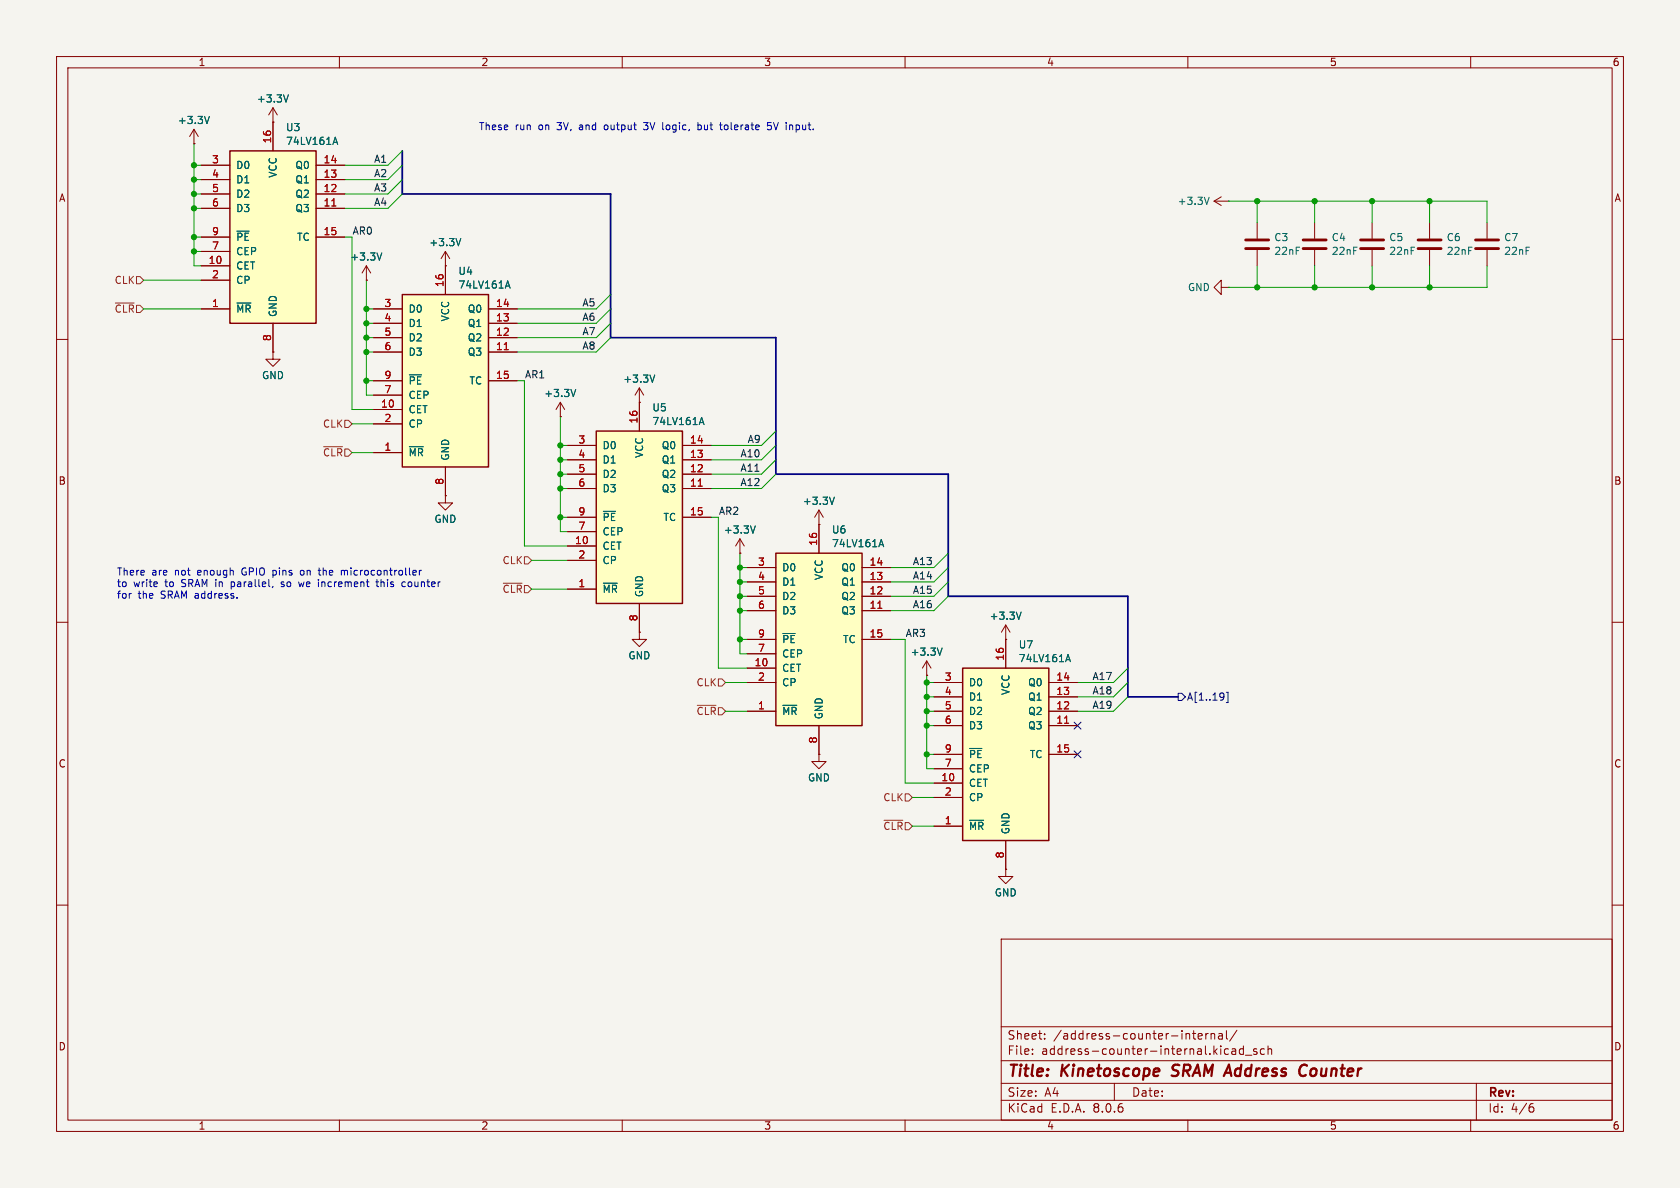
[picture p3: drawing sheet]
<svg xmlns="http://www.w3.org/2000/svg" width="297mm" height="210mm" viewBox="0 0 297 210" stroke-linecap="round" stroke-linejoin="round" font-family="sans-serif">
<path d="M0 0h297v210h-297z" fill="#f5f4ef" stroke="#f5f4ef" stroke-width=".18"/>
<g fill="none" stroke="#840000" stroke-width=".18">
<path d="M10 10h277v190h-277zM12 12h273v186h-273zM60 10v2M110 10v2M160 10v2M210 10v2M260 10v2M34.3 25.4h.1M34.3 22.9l-.8 1.2M34.3 22.9v2.5M34.3 22.9l.8 1.2M10 60h2"/>
<path d="M285 60h2M10 110h2M113 111.8v1.2h1.3l-1.3 1.3-1.2-1.3h1.2M113 111.8h.1M163.8 119.4h.1M163.8 116.8l-.7 1.3M163.8 116.8v2.6M163.8 116.8l.8 1.3M285 110h2M10 160h2M285 160h2M177 166h108v32h-108z"/>
<path d="M60 198v2M110 198v2M160 198v2M177 194.5h108M177 191.5h108M177 187.5h108M177 181.5h108M182.5 186.3v.1M182.5 185.5v.1M184.7 183.6v.1M184.7 182.8v.1M197 191.5v3"/>
<path d="M210 198v2M210.8 182.7h.6M211 182.2v1.3l.4 .2M211.8 183.2l.7-.1v-.3l-.5-.1-.2 .2 .1 .7h.6M213.2 182.7v1M213.6 182.7l-.3 .1-.1 .2M214.1 182.8l.2-.1 .4 .1v.9M214.1 182.7v1M215.5 182.8h.5l.1 .9M216.1 183.1h-.5a.29 .29 0 0 0-.2 .3 .29 .29 0 0 0 .2 .3l.5-.1M216.8 182.2v1.3l.2 .2M217.8 185.5h.6l.1 .9"/>
<path d="M218.5 185.8h-.5a.29 .29 0 0 0-.3 .3 .29 .29 0 0 0 .3 .3l.5-.1M218.7 182.1l-1.3 2M219.8 185.5l-.4-.1-.3 .3v.4l.1 .2h.6M219.8 184.9v1.5M220.2 186.5h1.1M222.2 185.5l-.4-.1-.2 .2 .1 .2 .5 .2v.3h-.6M223.5 185.5l-.4-.1-.3 .3v.4l.2 .2h.5M224.2 185.5l.2-.1 .3 .1 .1 .9M224.2 184.9v1.5M260 198v2M261 191.5v6.5M270.6 195.7h.3l.3 .3-.1 .5-.5 .1"/>
<path d="M271 195.1l-.4 .1"/>
</g>
<path d="M207.1 190.1l.3 .1M207.4 188.4l-.1 .4 .1 .2M230.5 188.2l.6 .2M230.8 190l-.4 .2" fill="none" stroke="#840000" stroke-width=".4"/>
<path d="M37 20.6l-.4 1.2M166.6 114.6l-.5 1.2" fill="none" stroke="#006464" stroke-width=".18"/>
<path d="M170.2 118.1h15.2v30.5h-15.2z" fill="#ffffc2"/>
<path d="M170.2 118.1h15.2v30.5h-15.2z" fill="none" stroke="#840000" stroke-width=".25"/>
<g fill="none" stroke="#840000" stroke-width=".18">
<path d="M48.3 19.1l-.8 1.2M48.3 19.1v2.5M48.3 19.1l.7 1.2M48.3 21.6h.1M214.6 35.6l1.3 .7M214.6 35.6h2.6M215.9 34.8l-1.3 .8M217.2 35.6h.1M215.9 50.8v-1.3l-1.3 1.3 1.3 1.3v-1.3h1.3M217.2 50.8h.1M130.8 97.8h.1M130.8 95.3l-.8 1.2"/>
<path d="M130.8 95.3v2.5M130.8 95.3l.8 1.2M177.8 113h.1M177.8 110.5v7.6M177.8 110.5l-.8 1.3M177.8 110.5l.8 1.3M144.8 133.4v1.2h1.2l-1.2 1.3-1.3-1.3h1.3M144.8 133.4h.1M165.1 138.4h5.1M165.1 128.3h5.1M165.1 125.7h5.1M165.1 123.2h5.1"/>
<path d="M165.1 120.7h5.1M165.1 133.4h5.1M165.1 135.9h5.1M185.4 128.3h5.1M185.4 125.7h5.1M185.4 123.2h5.1M185.4 120.7h5.1M185.4 133.4h5.1M165.1 146.1h5.1M165.1 141h5.1M177.8 148.6v5.1"/>
</g>
<path d="M51 16.8l-.4 1.2M213.8 34.9l-.5 1.2M133.5 93l-.4 1.2M180.5 108.2l-.4 1.3M188.5 116.6h.6M188.8 115.7l.4 1.3M171.4 132.3h2.2M171.4 145h2.5" fill="none" stroke="#006464" stroke-width=".18"/>
<path d="M188.2 127.9h.7" fill="none" stroke="#a90000" stroke-width=".18"/>
<path d="M40.6 26.7h15.3v30.5h-15.3z" fill="#ffffc2"/>
<path d="M40.6 26.7h15.3v30.5h-15.3z" fill="none" stroke="#840000" stroke-width=".25"/>
<g fill="none" stroke="#840000" stroke-width=".18">
<path d="M35.6 36.8h5M35.6 34.3h5M35.6 31.8h5M35.6 29.2h5M48.3 21.6v5.1M55.9 36.8h5.1M55.9 34.3h5.1M55.9 31.8h5.1M55.9 29.2h5.1M35.6 54.6h5M35.6 47h5M35.6 41.9h5"/>
<path d="M35.6 49.5h5M35.6 44.5h5M48.3 57.2v5M55.9 41.9h5.1M64.8 49.5h.1M64.8 47l-.8 1.3M64.8 47v2.5M64.8 47l.7 1.3"/>
</g>
<path d="M59 25.2h.6M59.3 24.3l.4 1.2M41.9 53.6h2.5M41.9 40.9h2.1M67.5 44.7l-.4 1.3" fill="none" stroke="#006464" stroke-width=".18"/>
<path d="M58.7 36.4h.7" fill="none" stroke="#a90000" stroke-width=".18"/>
<path d="M71.1 52.1h15.3v30.5h-15.3z" fill="#ffffc2"/>
<path d="M71.1 52.1h15.3v30.5h-15.3z" fill="none" stroke="#840000" stroke-width=".25"/>
<g fill="none" stroke="#840000" stroke-width=".18">
<path d="M66 59.7h5.1M66 57.2h5.1M66 54.6h5.1M78.7 47h.1M78.7 44.5v7.6M78.7 44.5l-.7 1.2M78.7 44.5l.8 1.2M86.4 59.7h5M86.4 57.2h5M86.4 54.6h5M48.3 62.2v1.3h1.2l-1.2 1.3-1.3-1.3h1.3M48.3 62.2h.1"/>
<path d="M66 72.4h5.1M66 62.2h5.1M66 67.3h5.1M66 74.9h5.1M66 69.9h5.1M86.4 62.2h5M86.4 67.3h5M99.1 73.7h.1M99.1 71.1l-.8 1.3M99.1 71.1v2.6M99.1 71.1l.7 1.3M66 80h5.1"/>
<path d="M78.7 87.6v1.3h1.3l-1.3 1.3-1.2-1.3h1.2M78.7 87.6h.1M78.7 82.6v5M177.8 153.7v1.2h1.3l-1.3 1.3-1.3-1.3h1.3M177.8 153.7h.1"/>
</g>
<path d="M81.5 42.2l-.5 1.2M89.5 50.6h.6M89.8 49.7l.4 1.2M72.4 79h2.4M72.4 66.3h2.1M101.8 68.8l-.4 1.3" fill="none" stroke="#006464" stroke-width=".18"/>
<path d="M89.1 61.8h.8" fill="none" stroke="#a90000" stroke-width=".18"/>
<path d="M105.4 76.2h15.2v30.5h-15.2z" fill="#ffffc2"/>
<path d="M105.4 76.2h15.2v30.5h-15.2z" fill="none" stroke="#840000" stroke-width=".25"/>
<g fill="none" stroke="#840000" stroke-width=".18">
<path d="M222.2 39.4v2.8M232.4 39.4v2.8M242.6 39.4v2.8M252.7 39.4v2.8M262.9 39.4v2.8M222.2 44.2v2.8M232.4 44.2v2.8M242.6 44.2v2.8M252.7 44.2v2.8M262.9 44.2v2.8M100.3 78.7h5.1M113 71.1v5.1"/>
<path d="M120.6 78.7h5.1M100.3 96.5h5.1M100.3 86.4h5.1M100.3 83.8h5.1M100.3 81.3h5.1M100.3 91.4h5.1M100.3 99.1h5.1M100.3 94h5.1M120.6 86.4h5.1M120.6 83.8h5.1M120.6 81.3h5.1M120.6 91.4h5.1"/>
<path d="M100.3 104.1h5.1M113 106.7v5.1"/>
</g>
<path d="M123.7 74.7h.6M124 73.8l.5 1.3M106.7 90.4h2.1M106.7 103.1h2.4" fill="none" stroke="#006464" stroke-width=".18"/>
<path d="M123.4 85.9h.8" fill="none" stroke="#a90000" stroke-width=".18"/>
<path d="M220.2 43.9h4.1M220.2 42.4h4.1M230.4 43.9h4M230.4 42.4h4M240.5 43.9h4.1M240.5 42.4h4.1M250.7 43.9h4.1M250.7 42.4h4.1M260.9 43.9h4M260.9 42.4h4" fill="none" stroke="#840000" stroke-width=".51"/>
<path d="M137.2 97.8h15.2v30.5h-15.2z" fill="#ffffc2"/>
<path d="M137.2 97.8h15.2v30.5h-15.2z" fill="none" stroke="#840000" stroke-width=".25"/>
<g fill="none" stroke="#840000" stroke-width=".18">
<path d="M34.3 25.4h.1M35.6 36.8h5M35.6 34.3h5M35.6 31.8h5M35.6 29.2h5M48.3 21.6h.1M48.3 21.6v5.1M55.9 36.8h5.1M55.9 34.3h5.1M55.9 31.8h5.1M55.9 29.2h5.1M35.6 54.6h5"/>
<path d="M35.6 47h5M35.6 41.9h5M35.6 49.5h5M35.6 44.5h5M48.3 57.2v5M55.9 41.9h5.1M64.8 49.5h.1M66 59.7h5.1M66 57.2h5.1M66 54.6h5.1M78.7 47h.1M78.7 47v5.1"/>
<path d="M86.4 59.7h5M86.4 57.2h5M86.4 54.6h5M48.3 62.2h.1M66 72.4h5.1M66 62.2h5.1M66 67.3h5.1M66 74.9h5.1M66 69.9h5.1M86.4 62.2h5M86.4 67.3h5M99.1 73.7h.1"/>
<path d="M100.3 78.7h5.1M113 71.1h.1M113 68.6l-.7 1.3M113 68.6v7.6M113 68.6l.8 1.3M120.6 78.7h5.1M66 80h5.1M78.7 87.6h.1M78.7 82.6v5M100.3 96.5h5.1M100.3 86.4h5.1M100.3 83.8h5.1"/>
<path d="M100.3 81.3h5.1M100.3 91.4h5.1M100.3 99.1h5.1M100.3 94h5.1M120.6 86.4h5.1M120.6 83.8h5.1M120.6 81.3h5.1M120.6 91.4h5.1M130.8 97.8h.1M144.8 92.7h.1M144.8 90.2v7.6M144.8 90.2l-.8 1.2"/>
<path d="M144.8 90.2l.7 1.2M100.3 104.1h5.1M113 111.8h.1M113 106.7v5.1M132.1 118.1h5.1M132.1 108h5.1M132.1 105.4h5.1M132.1 102.9h5.1M132.1 100.3h5.1M132.1 113h5.1M132.1 115.6h5.1M152.4 108h5.1"/>
<path d="M152.4 105.4h5.1M152.4 102.9h5.1M152.4 100.3h5.1M152.4 113h5.1M163.8 119.4h.1M177.8 113h.1M177.8 113v5.1M132.1 125.7h5.1M132.1 120.7h5.1M144.8 133.4h.1M144.8 128.3v5.1M165.1 125.7h5.1"/>
<path d="M165.1 120.7h5.1M165.1 138.4h5.1M165.1 128.3h5.1M165.1 123.2h5.1M165.1 133.4h5.1M165.1 135.9h5.1M185.4 125.7h5.1M185.4 120.7h5.1M185.4 128.3h5.1M185.4 123.2h5.1M185.4 133.4h5.1M165.1 146.1h5.1"/>
<path d="M165.1 141h5.1M177.8 153.7h.1M177.8 148.6v5.1"/>
</g>
<g fill="none" stroke="#006464" stroke-width=".18">
<path d="M51 16.8l-.4 1.2M37 20.6l-.4 1.2M59 25.2h.6M59.3 24.3l.4 1.2M41.9 53.6h2.5M41.9 40.9h2.1M67.5 44.7l-.4 1.3M81.5 42.2l-.5 1.2M89.5 50.6h.6M89.8 49.7l.4 1.2M72.4 79h2.4M72.4 66.3h2.1"/>
<path d="M101.8 68.8l-.4 1.3M115.8 66.3l-.5 1.3M123.7 74.7h.6M124 73.8l.5 1.3M106.7 90.4h2.1M133.5 93l-.4 1.2M147.5 87.9l-.4 1.3M155.5 96.3h.6M155.8 95.4l.4 1.2M106.7 103.1h2.4M138.4 112h2.2M166.6 114.6l-.5 1.2"/>
<path d="M180.5 108.2l-.4 1.3M188.5 116.6h.6M188.8 115.7l.4 1.3M138.4 124.7h2.5M171.4 132.3h2.2M171.4 145h2.5"/>
</g>
<path d="M58.7 36.4h.7M89.1 61.8h.8M123.4 85.9h.8M155.2 107.5h.7M188.2 127.9h.7" fill="none" stroke="#a90000" stroke-width=".18"/>
<path d="M20.4 53.6h3.3M24.1 48.9h.7l.6 .6-.6 .7h-.7zM57.2 79h3.3M61 74.3h.6l.6 .6-.6 .7h-.6zM92.7 98.4h.6l.7 .7-.7 .6h-.6zM89 103.1h3.3M123.3 124.7h3.3M127 120h.6l.7 .7-.7 .6h-.6zM156.3 145h3.3M160 140.3h.7l.6 .7-.6 .6h-.7z" fill="none" stroke="#725600" stroke-width=".18"/>
<path d="M189.9 127.7l1.2 1.2M189.9 132.7l1.2 1.3M191.1 127.7l-1.2 1.2M191.1 132.7l-1.2 1.3M208.3 122.6h.6l.6 .6-.6 .6h-.6zM216.3 122.6v.9M216.4 123l-.1 .2M216.8 122.4h.3v1.8h-.3" fill="none" stroke="#000084" stroke-width=".18"/>
<g fill="none" stroke="#0000c2" stroke-width=".18">
<path d="M106.9 22.1l-.1 .2 .1 .6M113.8 21.7h.8l-.5 .4h.2M113.8 22.8l.5 .1M123.4 22.1h.3l.3 .2-.1 .6h-.5M123.4 21.7v1.2M127.2 22.1h.5M127.6 22.9h.1M128.3 22.1l-.3 .2v.4l.3 .2M136.3 21.7h-.6v.6l.1-.2 .5 .1 .1 .2-.1 .4-.2 .1-.4-.1M136.8 21.7l.4 1.2M140.1 22.1v.8M40.9 102.9v1.2"/>
<path d="M40.9 103.6l.1 .1M48.3 103.6l-.2 .3M49.7 103.6l.4 .1M49.8 102.9v.3l.3 .1M52.8 102.9l.2 .8 .3-.6 .2 .6M53.5 100.8l-.3 .1-.1 .2v.4l.4 .2M56.2 100.8h.5M56.4 101.5l.3 .2M56.9 102.9v.8M57.1 102.9l-.2 .1M60.4 100.9l.3-.1 .2 .2M60.9 101v.7"/>
<path d="M61.1 100.8l-.2 .2M66.5 102.9h.4M66.6 102.4v1.1l.3 .2M67.4 102.4v1.3M67.5 102.9l-.1 .1M71.3 102.9h.4M71.7 103.6l-.4 .1M72.2 103v.6M74.1 100.8v.9M74.5 100.8l-.4 .3"/>
</g>
<path d="M71.1 26.7v7.6h36.8v25.4h29.3v24.1h30.4v21.6h31.8v17.8h8.9" fill="none" stroke="#000084" stroke-width=".3"/>
<g fill="none" stroke="#009600" stroke-width=".18">
<path d="M34.3 25.4v21.6h1.3M34.3 36.8h1.3M34.3 34.3h1.3M34.3 29.2h1.3M34.3 31.8h1.3M71.1 34.3l-2.5 2.5h-7.6M71.1 31.8l-2.5 2.5h-7.6M71.1 26.7l-2.5 2.5h-7.6M71.1 29.2l-2.5 2.6h-7.6M217.2 35.6h45.7v3.8M222.2 35.6v3.8M232.4 35.6v3.8"/>
<path d="M242.6 35.6v3.8M252.7 35.6v3.8M25.4 49.5h10.2M25.4 54.6h10.2M34.3 44.5h1.3M34.3 41.9h1.3M61 41.9h1.2v30.5h3.8M64.8 54.6h1.2M64.8 59.7h1.2M64.8 57.2h1.2M64.8 49.5v20.4h1.2M107.9 52.1l-2.5 2.5h-14"/>
<path d="M107.9 59.7l-2.5 2.5h-14M107.9 57.2l-2.5 2.5h-14M107.9 54.6l-2.5 2.6h-14M222.2 47v3.8M232.4 47v3.8M242.6 47v3.8M252.7 47v3.8M262.9 47v3.8h-45.7M62.2 74.9h3.8M64.8 62.2h1.2M64.8 67.3h1.2M91.4 67.3h1.3v29.2h7.6"/>
<path d="M99.1 73.7v20.3h1.2M99.1 78.7h1.2M137.2 76.2l-2.6 2.5h-8.9M137.2 78.7l-2.6 2.6h-8.9M62.2 80h3.8M94 99.1h6.3M99.1 91.4h1.2M99.1 83.8h1.2M99.1 86.4h1.2M99.1 81.3h1.2M125.7 91.4h1.3v26.7h5.1M130.8 97.8v17.8h1.3"/>
<path d="M137.2 81.3l-2.6 2.5h-8.9M137.2 83.8l-2.6 2.6h-8.9M167.6 97.8l-2.5 2.5h-7.6M94 104.1h6.3M130.8 105.4h1.3M130.8 108h1.3M130.8 100.3h1.3M130.8 113h1.3M130.8 102.9h1.3M157.5 113h2.5v25.4h5.1M163.8 119.4v16.5h1.3M167.6 102.9l-2.5 2.5h-7.6"/>
<path d="M167.6 105.4l-2.5 2.6h-7.6M167.6 100.3l-2.5 2.6h-7.6M199.4 118.1l-2.6 2.6h-6.3M128.3 120.7h3.8M128.3 125.7h3.8M163.8 133.4h1.3M163.8 120.7h1.3M163.8 125.7h1.3M163.8 123.2h1.3M163.8 128.3h1.3M199.4 123.2l-2.6 2.5h-6.3M199.4 120.7l-2.6 2.5h-6.3"/>
<path d="M161.3 141h3.8M161.3 146.1h3.8"/>
</g>
<g fill="#009600" stroke="#009600" stroke-width=".18">
<circle cx="99.1" cy="86.4" r=".46"/>
<circle cx="99.1" cy="91.4" r=".46"/>
<circle cx="99.1" cy="83.8" r=".46"/>
<circle cx="130.8" cy="100.3" r=".46"/>
<circle cx="64.8" cy="59.7" r=".46"/>
<circle cx="64.8" cy="57.2" r=".46"/>
<circle cx="34.3" cy="44.5" r=".46"/>
<circle cx="34.3" cy="41.9" r=".46"/>
<circle cx="64.8" cy="54.6" r=".46"/>
<circle cx="99.1" cy="78.7" r=".46"/>
<circle cx="99.1" cy="81.3" r=".46"/>
<circle cx="64.8" cy="67.3" r=".46"/>
<circle cx="64.8" cy="62.2" r=".46"/>
<circle cx="34.3" cy="34.3" r=".46"/>
<circle cx="34.3" cy="36.8" r=".46"/>
<circle cx="34.3" cy="29.2" r=".46"/>
<circle cx="34.3" cy="31.8" r=".46"/>
<circle cx="222.2" cy="50.8" r=".46"/>
<circle cx="222.2" cy="35.6" r=".46"/>
<circle cx="163.8" cy="123.2" r=".46"/>
<circle cx="163.8" cy="125.7" r=".46"/>
<circle cx="163.8" cy="128.3" r=".46"/>
<circle cx="163.8" cy="120.7" r=".46"/>
<circle cx="163.8" cy="133.4" r=".46"/>
<circle cx="242.6" cy="35.6" r=".46"/>
<circle cx="252.7" cy="35.6" r=".46"/>
<circle cx="242.6" cy="50.8" r=".46"/>
<circle cx="232.4" cy="50.8" r=".46"/>
<circle cx="252.7" cy="50.8" r=".46"/>
<circle cx="232.4" cy="35.6" r=".46"/>
<circle cx="130.8" cy="108" r=".46"/>
<circle cx="130.8" cy="105.4" r=".46"/>
<circle cx="130.8" cy="102.9" r=".46"/>
<circle cx="130.8" cy="113" r=".46"/>
</g>
<g font-size="2.8" fill="#840000">
<text x="178" y="190.9">Title:</text>
<text x="187.7" y="190.9">Kinetoscope</text>
<text x="208.1" y="190.9">SRAM Address</text>
<text x="232.2" y="190.9">Counter</text>
</g>
<g font-size="2.1" fill="#840000">
<text x="178" y="184">Sheet:</text>
<text x="186.2" y="184">/address-counter-internal/</text>
<text x="178" y="186.7">File:</text>
<text x="184.1" y="186.7">address-counter-internal.kicad_sch</text>
<text x="178" y="196.9">KiCad</text>
<text x="178" y="194.1">Size:</text>
<text x="184.7" y="194.1">A4</text>
<text x="185.7" y="196.9">E.D.A.</text>
<text x="193.3" y="196.9">8.0.6</text>
<text x="200" y="194.1">Date:</text>
<text x="263" y="194.3">Rev:</text>
<text x="263" y="196.9">Id:</text>
<text x="267.1" y="196.9">4/6</text>
</g>
<g font-size="1.8" fill="#840000">
<text x="35" y="11.9">1</text>
<text x="85" y="11.9">2</text>
<text x="135" y="11.9">3</text>
<text x="185" y="11.9">4</text>
<text x="235" y="11.9">5</text>
<text x="285" y="11.9">6</text>
<text x="10.3" y="35.9">A</text>
<text x="285.3" y="35.9">A</text>
<text x="10.3" y="85.9">B</text>
<text x="285.3" y="85.9">B</text>
<text x="10.3" y="135.9">C</text>
<text x="285.3" y="135.9">C</text>
<text x="10.3" y="185.9">D</text>
<text x="285.3" y="185.9">D</text>
<text x="35" y="199.9">1</text>
<text x="85" y="199.9">2</text>
<text x="135" y="199.9">3</text>
<text x="185" y="199.9">4</text>
<text x="235" y="199.9">5</text>
<text x="285" y="199.9">6</text>
</g>
<g font-size="1.8" fill="#006464">
<text x="31.3" y="22.1">+3.3V</text>
<text x="45.3" y="18.3">+3.3V</text>
<text x="50.5" y="23.4">U3</text>
<text x="50.5" y="25.8">74LV161A</text>
<text x="41.7" y="30.1">D0</text>
<text x="41.7" y="32.6">D1</text>
<text x="41.7" y="35.2">D2</text>
<text x="49.1" y="31.5" transform="rotate(-90 49.1 31.5)">VCC</text>
<text x="52.1" y="35.2">Q2</text>
<text x="52.1" y="32.6">Q1</text>
<text x="52.1" y="30.1">Q0</text>
<text x="41.7" y="37.7">D3</text>
<text x="52.1" y="37.7">Q3</text>
<text x="208.1" y="36.4">+3.3V</text>
<text x="41.7" y="47.9">CET</text>
<text x="41.7" y="45.3">CEP</text>
<text x="41.7" y="42.8">~{PE}</text>
<text x="52.4" y="42.8">TC</text>
<text x="61.8" y="46.3">+3.3V</text>
<text x="75.8" y="43.7">+3.3V</text>
<text x="225.2" y="42.8">C3</text>
<text x="225.2" y="45.3">22nF</text>
<text x="235.3" y="42.8">C4</text>
<text x="235.3" y="45.3">22nF</text>
<text x="245.5" y="42.8">C5</text>
<text x="245.5" y="45.3">22nF</text>
<text x="255.7" y="42.8">C6</text>
<text x="255.7" y="45.3">22nF</text>
<text x="265.8" y="42.8">C7</text>
<text x="265.8" y="45.3">22nF</text>
<text x="41.7" y="50.4">CP</text>
<text x="80.9" y="48.8">U4</text>
<text x="80.9" y="51.2">74LV161A</text>
<text x="209.9" y="51.7">GND</text>
<text x="41.7" y="55.5">~{MR}</text>
<text x="49.1" y="56.1" transform="rotate(-90 49.1 56.1)">GND</text>
<text x="72.1" y="55.5">D0</text>
<text x="72.1" y="58">D1</text>
<text x="79.6" y="56.9" transform="rotate(-90 79.6 56.9)">VCC</text>
<text x="82.6" y="58">Q1</text>
<text x="82.6" y="55.5">Q0</text>
<text x="72.1" y="60.6">D2</text>
<text x="72.1" y="63.1">D3</text>
<text x="82.6" y="63.1">Q3</text>
<text x="82.6" y="60.6">Q2</text>
<text x="46.2" y="67.2">GND</text>
<text x="72.1" y="70.7">CEP</text>
<text x="72.1" y="68.2">~{PE}</text>
<text x="82.9" y="68.2">TC</text>
<text x="96.1" y="70.4">+3.3V</text>
<text x="110.1" y="67.9">+3.3V</text>
<text x="72.1" y="73.3">CET</text>
<text x="72.1" y="75.8">CP</text>
<text x="115.2" y="72.9">U5</text>
<text x="115.2" y="75.3">74LV161A</text>
<text x="72.1" y="80.9">~{MR}</text>
<text x="79.6" y="81.5" transform="rotate(-90 79.6 81.5)">GND</text>
<text x="106.4" y="79.6">D0</text>
<text x="106.4" y="82.1">D1</text>
<text x="113.9" y="81" transform="rotate(-90 113.9 81)">VCC</text>
<text x="116.9" y="82.1">Q1</text>
<text x="116.9" y="79.6">Q0</text>
<text x="106.4" y="84.7">D2</text>
<text x="106.4" y="87.2">D3</text>
<text x="116.9" y="87.2">Q3</text>
<text x="116.9" y="84.7">Q2</text>
<text x="141.8" y="89.4">+3.3V</text>
<text x="76.7" y="92.6">GND</text>
<text x="106.4" y="94.8">CEP</text>
<text x="106.4" y="92.3">~{PE}</text>
<text x="117.2" y="92.3">TC</text>
<text x="127.9" y="94.5">+3.3V</text>
<text x="147" y="94.5">U6</text>
<text x="106.4" y="97.4">CET</text>
<text x="106.4" y="99.9">CP</text>
<text x="138.2" y="101.2">D0</text>
<text x="147" y="96.9">74LV161A</text>
<text x="148.6" y="101.2">Q0</text>
<text x="106.4" y="105">~{MR}</text>
<text x="113.9" y="105.7" transform="rotate(-90 113.9 105.7)">GND</text>
<text x="138.2" y="103.7">D1</text>
<text x="138.2" y="106.3">D2</text>
<text x="145.6" y="102.6" transform="rotate(-90 145.6 102.6)">VCC</text>
<text x="148.6" y="106.3">Q2</text>
<text x="148.6" y="103.7">Q1</text>
<text x="138.2" y="108.8">D3</text>
<text x="138.2" y="113.9">~{PE}</text>
<text x="148.6" y="108.8">Q3</text>
<text x="148.9" y="113.9">TC</text>
<text x="174.9" y="109.8">+3.3V</text>
<text x="111" y="116.8">GND</text>
<text x="138.2" y="119">CET</text>
<text x="138.2" y="116.4">CEP</text>
<text x="160.9" y="116.1">+3.3V</text>
<text x="180" y="114.8">U7</text>
<text x="180" y="117.3">74LV161A</text>
<text x="138.2" y="121.5">CP</text>
<text x="171.2" y="121.5">D0</text>
<text x="171.2" y="124.1">D1</text>
<text x="178.7" y="123" transform="rotate(-90 178.7 123)">VCC</text>
<text x="181.7" y="124.1">Q1</text>
<text x="181.7" y="121.5">Q0</text>
<text x="138.2" y="126.6">~{MR}</text>
<text x="145.6" y="127.3" transform="rotate(-90 145.6 127.3)">GND</text>
<text x="171.2" y="126.6">D2</text>
<text x="171.2" y="129.1">D3</text>
<text x="181.7" y="129.1">Q3</text>
<text x="181.7" y="126.6">Q2</text>
<text x="171.2" y="136.8">CEP</text>
<text x="171.2" y="134.2">~{PE}</text>
<text x="182" y="134.2">TC</text>
<text x="142.7" y="138.3">GND</text>
<text x="171.2" y="139.3">CET</text>
<text x="171.2" y="141.8">CP</text>
<text x="171.2" y="146.9">~{MR}</text>
<text x="178.7" y="147.6" transform="rotate(-90 178.7 147.6)">GND</text>
<text x="175.8" y="158.7">GND</text>
</g>
<g font-size="1.8" fill="#0000c2">
<text x="84.6" y="23.2">These</text>
<text x="91.1" y="23.2">run</text>
<text x="95.3" y="23.2">on</text>
<text x="98.8" y="23.2">3V,</text>
<text x="102.9" y="23.2">and</text>
<text x="107.5" y="23.2">output</text>
<text x="114.7" y="23.2">3V</text>
<text x="118.2" y="23.2">logic,</text>
<text x="124.6" y="23.2">but</text>
<text x="128.8" y="23.2">tolerate</text>
<text x="137.4" y="23.2">5V</text>
<text x="140.8" y="23.2">input.</text>
<text x="20.6" y="101.9">There</text>
<text x="26.8" y="101.9">are</text>
<text x="31" y="101.9">not</text>
<text x="35.2" y="101.9">enough</text>
<text x="43.2" y="101.9">GPIO pins</text>
<text x="54" y="101.9">on</text>
<text x="57.4" y="101.9">the</text>
<text x="61.6" y="101.9">microcontroller</text>
<text x="20.6" y="104">to</text>
<text x="20.6" y="106">for</text>
<text x="23.6" y="104">write</text>
<text x="24.4" y="106">the</text>
<text x="28.5" y="106">SRAM address.</text>
<text x="29.3" y="104">to</text>
<text x="32.4" y="104">SRAM in</text>
<text x="41.5" y="104">parallel,</text>
<text x="50.6" y="104">so</text>
<text x="53.9" y="104">we</text>
<text x="57.5" y="104">increment</text>
<text x="68.1" y="104">this</text>
<text x="72.7" y="104">counter</text>
</g>
<g font-size="1.8" fill="#a90000">
<text x="37.4" y="29">3</text>
<text x="48" y="25.4" transform="rotate(-90 48 25.4)">16</text>
<text x="57.1" y="29">14</text>
<text x="37.4" y="31.5">4</text>
<text x="37.4" y="34">5</text>
<text x="57.1" y="34">12</text>
<text x="57.1" y="31.5">13</text>
<text x="37.4" y="36.6">6</text>
<text x="37.4" y="41.7">9</text>
<text x="57.1" y="36.6">11</text>
<text x="57.1" y="41.7">15</text>
<text x="36.8" y="46.7">10</text>
<text x="37.4" y="44.2">7</text>
<text x="37.4" y="49.3">2</text>
<text x="78.5" y="50.8" transform="rotate(-90 78.5 50.8)">16</text>
<text x="37.4" y="54.4">1</text>
<text x="67.9" y="54.4">3</text>
<text x="67.9" y="56.9">4</text>
<text x="67.9" y="59.4">5</text>
<text x="87.6" y="59.4">12</text>
<text x="87.6" y="56.9">13</text>
<text x="87.6" y="54.4">14</text>
<text x="48" y="60.4" transform="rotate(-90 48 60.4)">8</text>
<text x="67.9" y="62">6</text>
<text x="87.6" y="62">11</text>
<text x="67.9" y="69.6">7</text>
<text x="67.9" y="67.1">9</text>
<text x="87.6" y="67.1">15</text>
<text x="67.3" y="72.1">10</text>
<text x="67.9" y="74.7">2</text>
<text x="112.8" y="75" transform="rotate(-90 112.8 75)">16</text>
<text x="67.9" y="79.8">1</text>
<text x="102.2" y="78.5">3</text>
<text x="102.2" y="81">4</text>
<text x="102.2" y="83.6">5</text>
<text x="121.9" y="83.6">12</text>
<text x="121.9" y="81">13</text>
<text x="121.9" y="78.5">14</text>
<text x="78.5" y="85.8" transform="rotate(-90 78.5 85.8)">8</text>
<text x="102.2" y="86.1">6</text>
<text x="121.9" y="86.1">11</text>
<text x="102.2" y="93.7">7</text>
<text x="102.2" y="91.2">9</text>
<text x="121.9" y="91.2">15</text>
<text x="101.6" y="96.3">10</text>
<text x="102.2" y="98.8">2</text>
<text x="133.9" y="100.1">3</text>
<text x="144.5" y="96.6" transform="rotate(-90 144.5 96.6)">16</text>
<text x="153.6" y="100.1">14</text>
<text x="102.2" y="103.9">1</text>
<text x="133.9" y="102.6">4</text>
<text x="133.9" y="105.2">5</text>
<text x="133.9" y="107.7">6</text>
<text x="153.6" y="107.7">11</text>
<text x="153.6" y="105.2">12</text>
<text x="153.6" y="102.6">13</text>
<text x="112.8" y="109.9" transform="rotate(-90 112.8 109.9)">8</text>
<text x="133.9" y="112.8">9</text>
<text x="153.6" y="112.8">15</text>
<text x="133.3" y="117.9">10</text>
<text x="133.9" y="115.3">7</text>
<text x="177.5" y="116.9" transform="rotate(-90 177.5 116.9)">16</text>
<text x="133.9" y="125.5">1</text>
<text x="133.9" y="120.4">2</text>
<text x="166.9" y="120.4">3</text>
<text x="166.9" y="122.9">4</text>
<text x="166.9" y="125.5">5</text>
<text x="186.6" y="125.5">12</text>
<text x="186.6" y="122.9">13</text>
<text x="186.6" y="120.4">14</text>
<text x="144.5" y="131.5" transform="rotate(-90 144.5 131.5)">8</text>
<text x="166.9" y="128">6</text>
<text x="186.6" y="128">11</text>
<text x="166.9" y="135.6">7</text>
<text x="166.9" y="133.1">9</text>
<text x="186.6" y="133.1">15</text>
<text x="166.3" y="138.2">10</text>
<text x="166.9" y="140.7">2</text>
<text x="166.9" y="145.8">1</text>
<text x="177.5" y="151.8" transform="rotate(-90 177.5 151.8)">8</text>
</g>
<g font-size="1.8" fill="#0f0f0f">
<text x="66" y="28.9">A1</text>
<text x="66" y="33.9">A3</text>
<text x="66" y="31.4">A2</text>
<text x="62.2" y="41.6">AR0</text>
<text x="66" y="36.5">A4</text>
<text x="102.9" y="56.8">A6</text>
<text x="102.9" y="54.3">A5</text>
<text x="102.9" y="59.3">A7</text>
<text x="102.9" y="61.9">A8</text>
<text x="92.7" y="67">AR1</text>
<text x="130.8" y="80.9">A10</text>
<text x="130.8" y="83.5">A11</text>
<text x="132.1" y="78.4">A9</text>
<text x="130.8" y="86">A12</text>
<text x="127" y="91.1">AR2</text>
<text x="161.3" y="100">A13</text>
<text x="161.3" y="107.6">A16</text>
<text x="161.3" y="105.1">A15</text>
<text x="161.3" y="102.5">A14</text>
<text x="160" y="112.7">AR3</text>
<text x="193" y="125.4">A19</text>
<text x="193" y="120.3">A17</text>
<text x="193" y="122.8">A18</text>
</g>
<g font-size="1.8" fill="#725600">
<text x="20.2" y="50.4">CLK</text>
<text x="20.2" y="55.5">~{CLR}</text>
<text x="57" y="75.8">CLK</text>
<text x="57" y="80.9">~{CLR}</text>
<text x="88.7" y="99.9">CLK</text>
<text x="88.7" y="105">~{CLR}</text>
<text x="123" y="121.5">CLK</text>
<text x="123" y="126.6">~{CLR}</text>
<text x="156.1" y="141.8">CLK</text>
<text x="156.1" y="146.9">~{CLR}</text>
</g>
<text font-size="1.8" fill="#000084" x="209.7" y="124.1">A[1..19]</text>
</svg>
